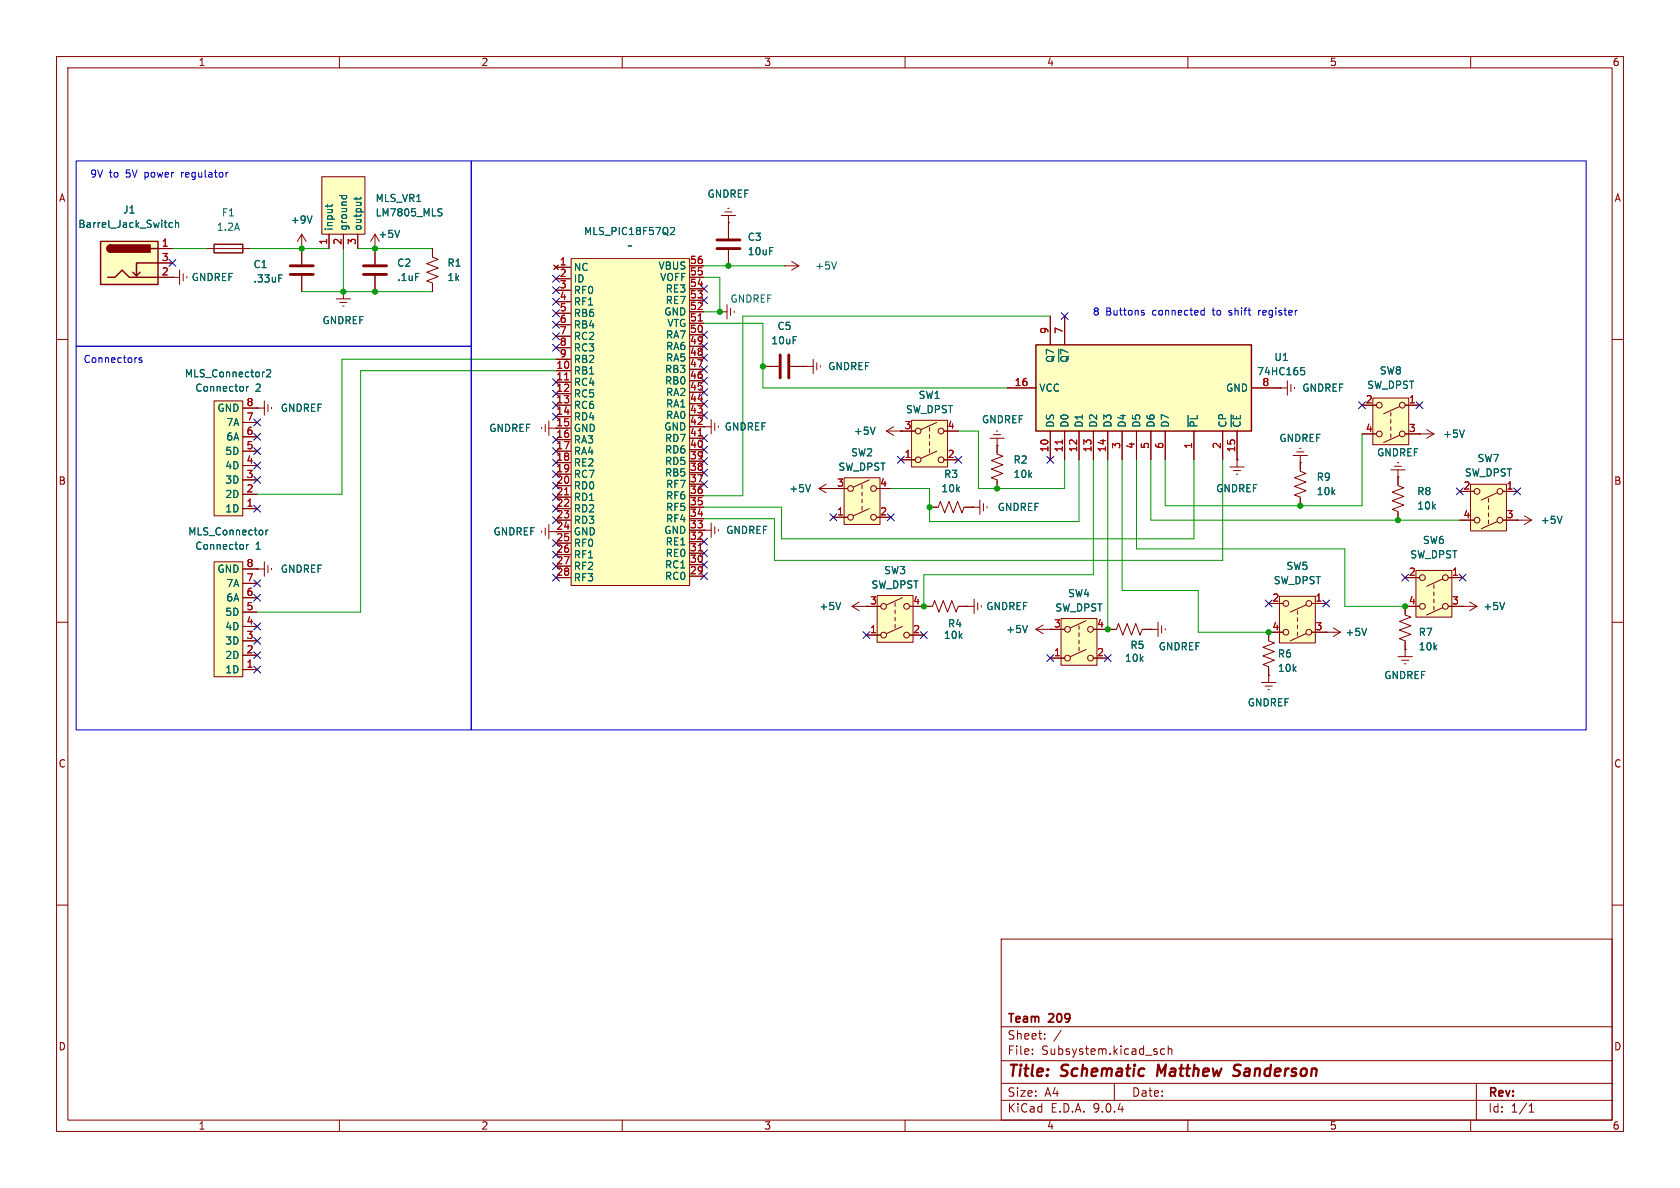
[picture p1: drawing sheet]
<svg xmlns="http://www.w3.org/2000/svg" width="297mm" height="210mm" viewBox="0 0 297 210" stroke-linecap="round" stroke-linejoin="round" font-family="sans-serif">
<g fill="none" stroke="#840000" stroke-width=".18">
<path d="M10 10h277v190h-277zM12 12h273v186h-273zM60 10v2M110 10v2M160 10v2M210 10v2M260 10v2M10 60h2M285 60h2M10 110h2M163.3 107.2h1.5l.4-1 .8 2 .8-2 .7 2 .8-2 .7 2 .4-1h1.5M224.3 111.8v1.5l1 .4-2 .7 2 .8-2 .8 2 .7-2 .8 1 .4v1.5"/>
<path d="M248.4 107.2v1.5l1 .4-2 .8 2 .7-2 .8 2 .7-2 .8 1 .4v1.5M285 110h2M10 160h2M177 166h108v32h-108zM285 160h2M60 198v2M110 198v2M160 198v2M177 194.5h108M177 191.5h108M177 187.5h108M177 181.5h108"/>
<path d="M182.5 186.3v.1M182.5 185.5v.1M184.7 183.6v.1M184.7 182.8v.1M187.6 182.1l-1.3 2M197 191.5v3M205.9 185.5l-.4-.1-.3 .3v.4l.1 .2h.6M206.5 185.5l.2-.1 .4 .1 .1 .9M206.5 184.9v1.5M210 198v2M260 198v2M261 191.5v6.5"/>
<path d="M270.3 196.6h.9M270.3 195.5l.4-.4v1.5"/>
</g>
<path d="M204.8 188.2l-.3 2M219 190a.85 .85 0 0 1-1 .1M219.1 188.2l-.7 .1a.46 .46 0 0 0-.3 .5 .46 .46 0 0 0 .4 .4l.5 .2" fill="none" stroke="#840000" stroke-width=".4"/>
<path d="M260 85.6h6.3v8.3h-6.3z" fill="#ffffc2"/>
<g fill="none" stroke="#840000" stroke-width=".18">
<path d="M53.3 43.9v2.8M53.3 48.8v2.8M124.5 75.4h.1M124.5 75.4h1.2M125.7 74.2v2.5M126.4 74.8v1.3M127 75.3v.3M46.7 99.3v2.6M47.4 99.9v1.3M258.1 91.9h2.5M258.1 86.9h2.5M260 85.6h6.3v8.3h-6.3z"/>
<path d="M263.1 88.1v.7M263.1 89.4v.6M263.1 90.7v.6M263.1 91.9v.7M264.7 92.2l-2.8 1.3M264.7 87.1l-2.8 1.3M265.7 91.9h2.5M265.7 86.9h2.5M45.5 100.6h.1M45.5 100.6h1.2M48 100.5v.2"/>
<circle cx="261.1" cy="91.9" r=".51"/>
<circle cx="261.1" cy="86.9" r=".51"/>
<circle cx="265.2" cy="91.9" r=".51"/>
<circle cx="265.2" cy="86.9" r=".51"/>
</g>
<path d="M51.3 47h4.1M51.3 48.5h4.1" fill="none" stroke="#840000" stroke-width=".51"/>
<path d="M49.3 48.6h.6" fill="none" stroke="#006464" stroke-width=".18"/>
<path d="M37.8 99.3h5.1v20.3h-5.1z" fill="#ffffc2"/>
<g fill="none" stroke="#840000" stroke-width=".18">
<path d="M45.5 72.1h.1M45.5 72.1h1.2M46.7 70.9v2.5M47.4 71.5v1.3M48 72v.3M37.8 99.3h5.1v20.3h-5.1zM42.9 118.4h2.6M42.9 115.8h2.6M42.9 113.3h2.6M42.9 110.7h2.6M42.9 108.2h2.6M42.9 105.7h2.6"/>
<path d="M42.9 103.1h2.6M42.9 100.6h2.6"/>
</g>
<path d="M43.6 96.3v.8M44 96.3l-.4 .2M47 93.7v.9M47.4 93.7l-.4 .3" fill="none" stroke="#006464" stroke-width=".18"/>
<path d="M37.8 70.9h5.1v20.3h-5.1z" fill="#ffffc2"/>
<g fill="none" stroke="#840000" stroke-width=".18">
<path d="M127.5 38.1h2.5M128.1 37.5h1.3M128.7 36.8h.2M128.8 39.4h.1M128.8 38.1v4.1M127.3 55.1h.1M127.3 55.1h1.2M128.5 53.8v2.6M128.8 44.2v2.8M129.2 54.5v1.3M129.8 55v.2M138.7 47h.1"/>
<path d="M138.7 47h2.5M140 46.2l1.2 .8M141.2 47l-1.2 .8M37.8 70.9h5.1v20.3h-5.1zM42.9 79.8h2.6M42.9 77.2h2.6M42.9 74.7h2.6M42.9 72.1h2.6M134.9 64.8h2.8M139.7 64.8h2.8M226.3 68.6h.1M226.3 68.6h1.3"/>
<path d="M227.6 67.3v2.6M228.2 67.9v1.3M228.9 68.5v.2M229.2 79.9h1.3M229.7 79.2h.3M42.9 89.9h2.6M42.9 87.4h2.6M42.9 84.8h2.6M42.9 82.3h2.6M217.4 82.6h2.6M218.1 83.2h1.2M218.6 83.8h.2"/>
<path d="M218.7 81.3h.1M218.7 81.3v1.3M228.6 80.5h2.5M229.9 81.8h.1M229.9 80.5v2.8l1 .4-2 .8 2 .7-2 .8 2 .7-2 .8 1 .4v1.5"/>
</g>
<path d="M147.9 46.3l-.4 1.3M43.6 68.3v.9M44 68.3l-.4 .3M47.1 65.5l.5-.2 .3 .4-.8 .9h.8" fill="none" stroke="#006464" stroke-width=".18"/>
<path d="M126.7 42.4h4.1M126.7 43.9h4.1M137.9 62.7v4.1M139.4 62.7v4.1" fill="none" stroke="#840000" stroke-width=".51"/>
<path d="M101 45.7h20.9v57.8h-20.9z" fill="#ffffc2"/>
<g fill="none" stroke="#840000" stroke-width=".18">
<path d="M97.9 46.9l.8 .7M98.3 47.2h2.5M98.3 49.3h2.5M98.3 51.3h2.5M98.3 53.3h2.5M98.3 55.4h2.5M98.3 57.4h2.5M98.3 59.4h2.5M98.7 46.9l-.8 .7M101 45.7h20.9v57.8h-20.9zM121.9 47h2.6M121.9 49h2.6"/>
<path d="M121.9 51.1h2.6M121.9 53.1h2.6M121.9 55.1h2.6M121.9 57.2h2.6M121.9 59.2h2.6M98.3 61.5h2.5M98.3 63.5h2.5M98.3 65.5h2.5M98.3 67.6h2.5M98.3 69.6h2.5M98.3 71.6h2.5M98.3 73.7h2.5"/>
<path d="M98.3 75.7h2.5M98.3 77.7h2.5M98.3 79.8h2.5M121.9 61.2h2.6M121.9 63.2h2.6M121.9 65.3h2.6M121.9 67.3h2.6M121.9 69.3h2.6M121.9 71.4h2.6M121.9 73.4h2.6M121.9 75.4h2.6M121.9 77.5h2.6"/>
<path d="M121.9 79.5h2.6M98.3 81.8h2.5M98.3 83.8h2.5M98.3 85.9h2.5M98.3 87.9h2.5M98.3 89.9h2.5M98.3 91.9h2.5M98.3 94h2.5M98.3 96h2.5M98.3 98h2.5M121.9 81.5h2.6M121.9 83.6h2.6"/>
<path d="M121.9 85.6h2.6M121.9 87.6h2.6M121.9 89.7h2.6M121.9 91.7h2.6M121.9 93.7h2.6M121.9 95.8h2.6M121.9 97.8h2.6M121.9 99.8h2.6M98.3 100.1h2.5M98.3 102.1h2.5M121.9 101.9h2.6M234.4 111.8h.1"/>
<path d="M234.4 111.8h2.6M235.7 111l1.3 .8M237 111.8l-1.3 .7"/>
</g>
<path d="M123.4 56.7h.8M99.8 67.1h.7M123.4 77.1h.8M99.8 87.5h.7M123.4 97.4h.8" fill="none" stroke="#a90000" stroke-width=".18"/>
<path d="M118.6 40.3l.4-.1 .3 .4-.8 .9h.8M241.6 111.1l-.4 1.2" fill="none" stroke="#006464" stroke-width=".18"/>
<path d="M56.9 31.2h7.6v10.2h-7.6z" fill="#ffffc2"/>
<g fill="none" stroke="#840000" stroke-width=".18">
<path d="M56.9 31.2h7.6v10.2h-7.6zM58.2 41.4v2.5M60.7 41.4v2.5M63.2 41.4v2.5M65.5 42.7l.8-1.3v5.3M66.3 43.9h.1M66.3 48.8v2.8M124.5 93.7h.1M124.5 93.7h1.2M125.7 92.5v2.5M126.4 93.1v1.3M127 93.6v.3"/>
<path d="M195.8 111.3h1.6l.3-1.1 .8 2.1 .8-2.1 .7 2.1 .8-2.1 .7 2.1 .4-1h1.6"/>
</g>
<path d="M57.9 36.1v.5M58.7 36.1l-.1 .3h-1.1M60 34.6h1.3M60.5 34.6l-.1 .3M61.2 34.6l.1 .3M63 34.9v.5M63.8 34.9l-.2 .3h-1M77.7 37.5l.3 .1 .1 .3-.2 .3h-.3M77.7 36.9l.4 .1M70.6 40.7l-.4 1.3" fill="none" stroke="#006464" stroke-width=".18"/>
<path d="M64.3 47h4M64.3 48.5h4" fill="none" stroke="#840000" stroke-width=".51"/>
<path d="M155.1 105.3h6.3v8.2h-6.3z" fill="#ffffc2"/>
<g fill="none" stroke="#840000" stroke-width=".18">
<path d="M30.5 49h.1M30.5 49h1.2M31.7 47.8v2.5M32.4 48.4v1.3M33 48.9v.2M36.6 43.9h7.6M53.3 43.9h.1M53.3 41.4l-.7 1.3M53.3 41.4l.8 1.3M53.3 41.4v2.5M76.5 43.9v1.6l1 .3-2.1 .8 2.1 .8-2.1 .7 2.1 .8-2.1 .8 1.1 .3v1.6M153.2 107.2h2.5"/>
<path d="M153.2 112.3h2.5M155.1 105.3h6.3v8.2h-6.3zM158.2 106.6v.6M158.2 107.8v.7M158.2 109.1v.6M158.2 110.4v.6M159.5 105.7l-2.8 1.2M159.5 110.7l-2.8 1.3M160.8 107.2h2.5M160.8 112.3h2.5M258.6 107.2h.1M258.6 107.2h2.5"/>
<path d="M259.8 106.4l1.3 .8M261.1 107.2l-1.3 .8"/>
<circle cx="156.2" cy="112.3" r=".51"/>
<circle cx="156.2" cy="107.2" r=".51"/>
<circle cx="160.3" cy="112.3" r=".51"/>
<circle cx="160.3" cy="107.2" r=".51"/>
</g>
<path d="M37.8 43.2h5.1v1.5h-5.1z" fill="none" stroke="#840000" stroke-width=".25"/>
<path d="M55.2 38.2l-.5 1.2M266 106.5l-.4 1.3" fill="none" stroke="#006464" stroke-width=".18"/>
<path d="M17.8 42.7h10.1v7.6h-10.1z" fill="#ffffc2"/>
<path d="M17.8 42.7h10.1v7.6h-10.1zM19 49h1.3l1.3-1.2 1.3 1.2h5M19.6 43.3a.64 .64 0 0 0-.7 .6 .64 .64 0 0 0 .7 .7M24.8 48.1l-.7 .7M26.7 43.9h1.2M27.9 46.5h-3.8v2.3l-.6-.7" fill="none" stroke="#840000" stroke-width=".25"/>
<g fill="#840000" stroke="#840000" stroke-width=".25">
<path d="M19.1 43.5l.5-.2v1.3a.64 .64 0 0 1-.6-.4 .64 .64 0 0 1 .1-.7z"/>
<path d="M19.6 43.3h6.9v1.3h-6.9z"/>
</g>
<path d="M27.9 43.9h2.6M27.9 46.5h2.6M27.9 49h2.6M142.5 64.8h.1M142.5 64.8h1.3M143.8 63.5v2.5M144.4 64.1v1.3M145 64.6v.3" fill="none" stroke="#840000" stroke-width=".18"/>
<path d="M30.5 39.4h-.4l-.2 .2 .1 .5h.5M31 39.5l.2-.1h.3l.1 .8M31 38.9v1.3" fill="none" stroke="#006464" stroke-width=".18"/>
<path d="M161.2 74.3h6.3v8.3h-6.3z" fill="#ffffc2"/>
<g fill="none" stroke="#840000" stroke-width=".18">
<path d="M159.3 76.2h2.5M161.2 74.3h6.3v8.3h-6.3zM164.3 75.6v.6M164.3 76.8v.7M164.3 78.1v.6M164.3 79.4v.6M165.6 74.7l-2.8 1.2M165.6 79.8l-2.8 1.2M166.9 76.2h2.5M159.3 81.3h2.5M166.9 81.3h2.5"/>
<circle cx="162.3" cy="76.2" r=".51"/>
<circle cx="166.4" cy="76.2" r=".51"/>
<circle cx="162.3" cy="81.3" r=".51"/>
<circle cx="166.4" cy="81.3" r=".51"/>
</g>
<path d="M183.1 61h38.1v15.2h-38.1z" fill="#ffffc2"/>
<path d="M183.1 61h38.1v15.2h-38.1z" fill="none" stroke="#840000" stroke-width=".25"/>
<g fill="none" stroke="#840000" stroke-width=".18">
<path d="M59.4 52.8h2.6M60.1 53.5h1.2M60.6 54.1h.2M60.7 51.6h.1M60.7 51.6v1.2M185.7 55.9v5.1M188.2 55.9v5.1M175 77.5h2.5M175.6 76.8h1.3M176.1 76.2h.3M176.3 78.7h.1M176.3 77.5v2.8l1 .3-2 .8 2 .8-2 .7 2 .8-2 .8 1 .3v1.6"/>
<path d="M178.1 68.6h5M185.7 76.2v5.1M188.2 76.2v5.1M190.8 76.2v5.1M193.3 76.2v5.1M195.8 76.2v5.1M198.4 76.2v5.1M200.9 76.2v5.1M203.5 76.2v5.1M206 76.2v5.1M211.1 76.2v5.1M216.2 76.2v5.1"/>
<path d="M218.7 76.2v5.1M221.2 68.6h5.1M144.8 86.4l1.2 .7M144.8 86.4h2.5M146 85.6l-1.2 .8M147.3 86.4h.1M164.3 89.7h1.6l.3-1.1 .8 2.1 .8-2.1 .7 2.1 .8-2.1 .8 2.1 .3-1h2.8M172 89.7h.1M173.2 88.4v2.5M173.9 89v1.3M174.5 89.5v.3M170.9 107.2h.1"/>
<path d="M170.9 107.2h1.3M172.2 105.9v2.6M172.8 106.6v1.2M173.5 107.1v.2"/>
</g>
<path d="M187.8 77.8v.7" fill="none" stroke="#a90000" stroke-width=".18"/>
<path d="M210 73.4v2.1M230 65h.6M230.1 65.5h.3l.3 .2-.1 .4-.5 .2M143.3 85.7l-.4 1.2" fill="none" stroke="#006464" stroke-width=".18"/>
<path d="M250.3 100.8h6.4v8.3h-6.4z" fill="#ffffc2"/>
<g fill="none" stroke="#840000" stroke-width=".18">
<path d="M156.7 76.2l1.3 .8M156.7 76.2h2.6M158 75.4l-1.3 .8M159.3 76.2h.1M268.2 91.9h.1M268.2 91.9h2.6M269.5 91.2l1.3 .7M270.8 91.9l-1.3 .8M150.6 107.2h2.6M150.6 107.2l1.3 .8M151.9 106.4l-1.3 .8M153.2 107.2h.1"/>
<path d="M248.4 107.2h2.6M248.4 102.1h2.6M250.3 100.8h6.4v8.3h-6.4zM253.5 103.4v.6M253.5 104.6v.7M253.5 105.9v.7M253.5 107.2v.6M255 107.4l-2.8 1.3M255 102.4l-2.8 1.2M256 107.2h2.6M256 102.1h2.6"/>
<circle cx="251.5" cy="107.2" r=".51"/>
<circle cx="251.5" cy="102.1" r=".51"/>
<circle cx="255.5" cy="102.1" r=".51"/>
<circle cx="255.5" cy="107.2" r=".51"/>
</g>
<path d="M154.7 75.5l-.4 1.3M276.1 91.3l-.4 1.2M148.6 106.5l-.4 1.3" fill="none" stroke="#006464" stroke-width=".18"/>
<path d="M149.2 84.5h6.4v8.2h-6.4z" fill="#ffffc2"/>
<g fill="none" stroke="#840000" stroke-width=".18">
<path d="M251 76.7h.1M251 76.7h2.5M252.2 75.9l1.3 .8M253.5 76.7l-1.3 .8M147.3 86.4h2.6M147.3 91.4h2.6M149.2 84.5h6.4v8.2h-6.4zM152.4 85.7v.7M152.4 87v.6M152.4 88.3v.6M152.4 89.5v.7M153.7 84.8l-2.8 1.3"/>
<path d="M153.7 89.9l-2.8 1.3M154.9 86.4h2.6M154.9 91.4h2.6"/>
<circle cx="150.4" cy="91.4" r=".51"/>
<circle cx="150.4" cy="86.4" r=".51"/>
<circle cx="154.4" cy="91.4" r=".51"/>
<circle cx="154.4" cy="86.4" r=".51"/>
</g>
<path d="M258.9 76l-.4 1.3" fill="none" stroke="#006464" stroke-width=".18"/>
<path d="M187.6 109.3h6.3v8.3h-6.3z" fill="#ffffc2"/>
<g fill="none" stroke="#840000" stroke-width=".18">
<path d="M245.9 83.1h2.5M246.5 82.4h1.3M247 81.8h.3M247.1 84.3h.1M247.1 83.1v2.8l1.1 .3-2.1 .8 2.1 .8-2.1 .7 2.1 .8-2.1 .7 1 .4v1.5M185.7 111.3h2.5M185.7 116.3h2.5M187.6 109.3h6.3v8.3h-6.3zM190.8 110.6v.7M190.8 111.9v.6M190.8 113.2v.6M190.8 114.4v.7"/>
<path d="M192 109.7l-2.8 1.3M192 114.8l-2.8 1.3M193.3 111.3h2.5M193.3 116.3h2.5"/>
<circle cx="188.7" cy="111.3" r=".51"/>
<circle cx="188.7" cy="116.3" r=".51"/>
<circle cx="192.8" cy="116.3" r=".51"/>
<circle cx="192.8" cy="111.3" r=".51"/>
</g>
<path d="M242.7 70.4h6.3v8.2h-6.3z" fill="#ffffc2"/>
<g fill="none" stroke="#840000" stroke-width=".18">
<path d="M95.8 75.6v.2M96.4 75.1v1.2M97 75.7h1.3M97 74.4v2.6M240.8 76.7h2.5M240.8 71.6h2.5M242.7 70.4h6.3v8.2h-6.3zM245.9 72.9v.6M245.9 74.2v.6M245.9 75.4v.7M245.9 76.7v.6M247.4 77l-2.8 1.2"/>
<path d="M247.4 71.9l-2.8 1.3M248.4 76.7h2.6M248.4 71.6h2.6M95.8 93.9v.2M96.4 93.3v1.3M97 92.7v2.6M97 94h1.3M183.1 111.3l1.3 .7M183.1 111.3h2.6M184.4 110.5l-1.3 .8M185.7 111.3h.1M203.5 111.3h.1"/>
<path d="M203.5 111.3h1.2M204.7 110v2.5M205.4 110.6v1.3M206 111.1v.3"/>
<circle cx="243.8" cy="71.6" r=".51"/>
<circle cx="243.8" cy="76.7" r=".51"/>
<circle cx="247.9" cy="71.6" r=".51"/>
<circle cx="247.9" cy="76.7" r=".51"/>
</g>
<path d="M181.6 110.6l-.4 1.2" fill="none" stroke="#006464" stroke-width=".18"/>
<path d="M226.2 105.4h6.3v8.3h-6.3z" fill="#ffffc2"/>
<g fill="none" stroke="#840000" stroke-width=".18">
<path d="M128.8 39.4h.1M128.8 39.4v2.8M27.9 49h2.6M27.9 43.9h2.6M27.9 46.5h2.6M30.5 49h.1M53.3 43.9h.1M53.3 43.9v2.8M53.3 48.8v2.8M58.2 41.4v2.5M60.7 51.6h.1M60.7 41.4v2.5"/>
<path d="M63.2 41.4v2.5M66.3 43.9h.1M66.3 43.9v2.8M66.3 48.8v2.8M76.5 43.9v1.3M76.5 50.3v1.3M97.9 46.9l.8 .7M98.3 47.2h2.5M98.3 49.3h2.5M98.3 51.3h2.5M98.3 53.3h2.5M98.3 55.4h2.5"/>
<path d="M98.3 57.4h2.5M98.3 59.4h2.5M98.7 46.9l-.8 .7M121.9 47h2.6M121.9 49h2.6M121.9 51.1h2.6M121.9 53.1h2.6M121.9 55.1h2.6M121.9 57.2h2.6M121.9 59.2h2.6M128.8 44.2v2.8M185.7 55.9v5.1"/>
<path d="M188.2 55.9v5.1M42.9 79.8h2.6M42.9 77.2h2.6M42.9 74.7h2.6M42.9 72.1h2.6M45.5 72.1h.1M98.3 79.8h2.5M98.3 61.5h2.5M98.3 63.5h2.5M98.3 65.5h2.5M98.3 67.6h2.5M98.3 69.6h2.5"/>
<path d="M98.3 71.6h2.5M98.3 73.7h2.5M98.3 75.7h2.5M98.3 77.7h2.5M121.9 61.2h2.6M121.9 63.2h2.6M121.9 65.3h2.6M121.9 67.3h2.6M121.9 69.3h2.6M121.9 71.4h2.6M121.9 73.4h2.6M121.9 75.4h2.6"/>
<path d="M121.9 77.5h2.6M121.9 79.5h2.6M124.5 75.4h.1M134.9 64.8h2.8M139.7 64.8h2.8M142.5 64.8h.1M159.3 76.2h.1M159.3 76.2h2.5M166.9 76.2h2.5M176.3 78.7h.1M176.3 78.7v1.3M178.1 68.6h5"/>
<path d="M185.7 76.2v5.1M188.2 76.2v5.1M190.8 76.2v5.1M193.3 76.2v5.1M195.8 76.2v5.1M198.4 76.2v5.1M200.9 76.2v5.1M203.5 76.2v5.1M206 76.2v5.1M211.1 76.2v5.1M216.2 76.2v5.1M218.7 76.2v5.1"/>
<path d="M221.2 68.6h5.1M226.3 68.6h.1M240.8 71.6h2.5M240.8 76.7h2.5M248.4 71.6h2.6M248.4 76.7h2.6M251 76.7h.1M42.9 89.9h2.6M42.9 87.4h2.6M42.9 84.8h2.6M42.9 82.3h2.6M98.3 89.9h2.5"/>
<path d="M98.3 81.8h2.5M98.3 83.8h2.5M98.3 85.9h2.5M98.3 87.9h2.5M98.3 91.9h2.5M98.3 94h2.5M98.3 96h2.5M98.3 98h2.5M121.9 81.5h2.6M121.9 83.6h2.6M121.9 85.6h2.6M121.9 87.6h2.6"/>
<path d="M121.9 89.7h2.6M121.9 91.7h2.6M121.9 93.7h2.6M121.9 95.8h2.6M121.9 97.8h2.6M121.9 99.8h2.6M124.5 93.7h.1M147.3 86.4h.1M147.3 86.4h2.6M147.3 91.4h2.6M154.9 86.4h2.6M154.9 91.4h2.6"/>
<path d="M159.3 81.3h2.5M164.3 89.7h1.3M166.9 81.3h2.5M170.7 89.7h1.3M172 89.7h.1M176.3 85.1v1.3M218.7 81.3h.1M229.9 81.8h.1M229.9 81.8v1.3M229.9 88.1v1.3M247.1 84.3h.1M247.1 84.3v1.3"/>
<path d="M247.1 90.7v1.2M258.1 91.9h2.5M258.1 86.9h2.5M265.7 91.9h2.5M265.7 86.9h2.5M268.2 91.9h.1M42.9 118.4h2.6M42.9 115.8h2.6M42.9 113.3h2.6M42.9 110.7h2.6M42.9 108.2h2.6M42.9 105.7h2.6"/>
<path d="M42.9 103.1h2.6M42.9 100.6h2.6M45.5 100.6h.1M98.3 102.1h2.5M98.3 100.1h2.5M121.9 101.9h2.6M153.2 107.2h.1M153.2 107.2h2.5M153.2 112.3h2.5M160.8 107.2h3.8M160.8 112.3h2.5M169.7 107.2h1.2"/>
<path d="M170.9 107.2h.1M185.7 111.3h.1M185.7 111.3h2.5M185.7 116.3h2.5M193.3 111.3h3.8M193.3 116.3h2.5M202.2 111.3h1.3M203.5 111.3h.1M224.3 119.4h.1M224.3 106.7h2.5M224.3 118.1v2.6M226.2 105.4h6.3v8.3h-6.3z"/>
<path d="M226.8 111.8h-2.5v1.2M229.4 108v.6M229.4 109.2v.7M229.4 110.5v.6M229.4 111.8v.6M230.9 112l-2.8 1.3M230.9 106.9l-2.8 1.3M231.9 111.8h2.5M231.9 106.7h2.5M234.4 111.8h.1M247.1 116.1h2.6M247.8 116.7h1.2"/>
<path d="M248.3 117.3h.2M248.4 114.8h.1M248.4 113.5v2.6M248.4 102.1h2.6M251 107.2h-2.6v1.3M256 107.2h2.6M256 102.1h2.6M258.6 107.2h.1M223 120.7h2.6M223.6 121.3h1.3M224.2 121.9h.2"/>
<circle cx="227.3" cy="106.7" r=".51"/>
<circle cx="227.3" cy="111.8" r=".51"/>
<circle cx="231.4" cy="111.8" r=".51"/>
<circle cx="231.4" cy="106.7" r=".51"/>
</g>
<g fill="none" stroke="#009600" stroke-width=".18">
<path d="M30.5 43.9h6.1M44.2 43.9h14M53.3 51.6h23.2M60.7 43.9v7.7M63.2 43.9h13.3M124.5 57.2h10.4v11.4h43.2M124.5 47h14.2M124.5 49h2.8v6.1h-2.8M185.7 55.9h-54.4v31.7h-6.8M98.3 65.5h-34.5v42.7h-18.3M98.3 63.5h-37.8v23.9h-15M169.4 76.2h3.6v10.2h15.2v-5.1"/>
<path d="M240.8 76.7v12.7h-34.8v-8.1M190.8 81.3v10.9h-26.5v-5.8h-6.8M193.3 81.3v20.3h-30v5.6M195.8 81.3v30M198.4 81.3v23.1h13.4v7.4h12.5M200.9 81.3v15.7h36.8v10.2h10.7M203.5 81.3v10.6h54.6M211.1 81.3v14h-72.9v-5.6h-13.7M216.2 81.3v17.8h-79.3v-7.4h-12.4"/>
</g>
<g fill="none" stroke="#000084" stroke-width=".18">
<path d="M29.9 45.9l1.2 1.2M31.1 45.9l-1.2 1.2M97.7 58.8l1.2 1.2M97.7 50.7l1.2 1.2M97.7 54.8l1.2 1.2M97.7 52.7l1.2 1.2M97.7 48.7l1.2 1.2M97.7 56.8l1.2 1.2M98.9 58.8l-1.2 1.2M98.9 50.7l-1.2 1.2M98.9 54.8l-1.2 1.2M98.9 52.7l-1.2 1.2"/>
<path d="M98.9 48.7l-1.2 1.2M98.9 56.8l-1.2 1.2M123.9 52.5l1.2 1.2M123.9 58.6l1.2 1.2M123.9 50.4l1.2 1.3M125.1 52.5l-1.2 1.2M125.1 58.6l-1.2 1.2M125.1 50.4l-1.2 1.3M187.6 55.3l1.2 1.2M188.8 55.3l-1.2 1.2M44.9 76.6l1.2 1.2M44.9 74.1l1.2 1.2"/>
<path d="M44.9 79.1l1.2 1.3M46.1 76.6l-1.2 1.2M46.1 74.1l-1.2 1.2M46.1 79.1l-1.2 1.3M97.7 60.9l1.2 1.2M97.7 67l1.2 1.2M97.7 77.1l1.2 1.2M97.7 71l1.2 1.2M97.7 79.1l1.2 1.3M97.7 73.1l1.2 1.2M97.7 69l1.2 1.2M98.9 60.9l-1.2 1.2"/>
<path d="M98.9 67l-1.2 1.2M98.9 77.1l-1.2 1.2M98.9 71l-1.2 1.2M98.9 79.1l-1.2 1.3M98.9 73.1l-1.2 1.2M98.9 69l-1.2 1.2M123.9 70.8l1.2 1.2M123.9 68.7l1.2 1.3M123.9 60.6l1.2 1.2M123.9 72.8l1.2 1.2M123.9 66.7l1.2 1.2M123.9 76.9l1.2 1.2"/>
<path d="M123.9 64.7l1.2 1.2M123.9 62.6l1.2 1.3M123.9 78.9l1.2 1.2M125.1 70.8l-1.2 1.2M125.1 68.7l-1.2 1.3M125.1 60.6l-1.2 1.2M125.1 72.8l-1.2 1.2M125.1 66.7l-1.2 1.2M125.1 76.9l-1.2 1.2M125.1 64.7l-1.2 1.2M125.1 62.6l-1.2 1.3M125.1 78.9l-1.2 1.2"/>
<path d="M240.2 71l1.2 1.2M241.4 71l-1.2 1.2M250.3 71l1.3 1.2M251.6 71l-1.3 1.2M44.9 84.2l1.2 1.2M44.9 81.7l1.2 1.2M44.9 89.3l1.2 1.2M46.1 84.2l-1.2 1.2M46.1 81.7l-1.2 1.2M46.1 89.3l-1.2 1.2M97.7 85.2l1.2 1.3M97.7 97.4l1.2 1.3"/>
<path d="M97.7 89.3l1.2 1.2M97.7 91.3l1.2 1.3M97.7 99.5l1.2 1.2M97.7 95.4l1.2 1.2M97.7 83.2l1.2 1.2M97.7 87.3l1.2 1.2M97.7 81.2l1.2 1.2M98.9 85.2l-1.2 1.3M98.9 97.4l-1.2 1.3M98.9 89.3l-1.2 1.2M98.9 91.3l-1.2 1.3M98.9 99.5l-1.2 1.2"/>
<path d="M98.9 95.4l-1.2 1.2M98.9 83.2l-1.2 1.2M98.9 87.3l-1.2 1.2M98.9 81.2l-1.2 1.2M123.9 99.2l1.2 1.2M123.9 95.1l1.2 1.3M123.9 97.2l1.2 1.2M123.9 80.9l1.2 1.2M123.9 83l1.2 1.2M123.9 85l1.2 1.2M125.1 99.2l-1.2 1.2M125.1 95.1l-1.2 1.3"/>
<path d="M125.1 97.2l-1.2 1.2M125.1 80.9l-1.2 1.2M125.1 83l-1.2 1.2M125.1 85l-1.2 1.2M146.7 90.8l1.2 1.2M147.9 90.8l-1.2 1.2M156.9 90.8l1.2 1.2M158.1 90.8l-1.2 1.2M158.6 80.7l1.3 1.2M159.9 80.7l-1.3 1.2M168.8 80.7l1.2 1.2M170 80.7l-1.2 1.2"/>
<path d="M185.1 80.7l1.2 1.2M186.3 80.7l-1.2 1.2M257.5 86.3l1.2 1.2M258.7 86.3l-1.2 1.2M267.6 86.3l1.2 1.2M268.8 86.3l-1.2 1.2M44.9 117.8l1.2 1.2M44.9 102.5l1.2 1.2M44.9 105.1l1.2 1.2M44.9 110.1l1.2 1.3M44.9 112.7l1.2 1.2M44.9 115.2l1.2 1.2"/>
<path d="M46.1 117.8l-1.2 1.2M46.1 102.5l-1.2 1.2M46.1 105.1l-1.2 1.2M46.1 110.1l-1.2 1.3M46.1 112.7l-1.2 1.2M46.1 115.2l-1.2 1.2M97.7 101.5l1.2 1.2M98.9 101.5l-1.2 1.2M123.9 101.2l1.2 1.3M125.1 101.2l-1.2 1.3M152.6 111.7l1.2 1.2M153.8 111.7l-1.2 1.2"/>
<path d="M162.7 111.7l1.2 1.2M163.9 111.7l-1.2 1.2M185.1 115.7l1.2 1.2M186.3 115.7l-1.2 1.2M195.2 115.7l1.2 1.2M196.4 115.7l-1.2 1.2M223.7 106.1l1.2 1.2M224.9 106.1l-1.2 1.2M233.8 106.1l1.3 1.2M235.1 106.1l-1.3 1.2M247.8 101.5l1.2 1.2M249 101.5l-1.2 1.2"/>
<path d="M258 101.5l1.2 1.2M259.2 101.5l-1.2 1.2"/>
</g>
<path d="M13.5 28.4h69.8v32.8h-69.8zM40.3 30.5h-.2M83.3 28.4h197.1v100.6h-197.1zM202 55.3h.3v.2l-.2 .2h-.2M202 54.9h.3M212.4 55.6h.5M212.4 54.9h.5M212.9 54.4v1.3M222.5 54.9v.8M222.8 54.9l-.3 .2M13.5 61.2h69.8v67.8h-69.8zM25.1 63.3l-.3-.1-.2 .2v.2l.5 .1v.3h-.5" fill="none" stroke="#0000c2" stroke-width=".18"/>
<g fill="none" stroke="#006464" stroke-width=".18">
<path d="M30.5 39.4h-.4l-.2 .2 .1 .5h.5M31 39.5l.2-.1h.3l.1 .8M31 38.9v1.3M55.2 38.2l-.5 1.2M57.9 36.1v.5M58.7 36.1l-.1 .3h-1.1M60 34.6h1.3M60.5 34.6l-.1 .3M61.2 34.6l.1 .3M63 34.9v.5M63.8 34.9l-.2 .3h-1M77.7 37.5l.3 .1 .1 .3-.2 .3h-.3"/>
<path d="M77.7 36.9l.4 .1M49.3 48.6h.6M70.6 40.7l-.4 1.3M118.6 40.3l.4-.1 .3 .4-.8 .9h.8M43.6 68.3v.9M44 68.3l-.4 .3M47.1 65.5l.5-.2 .3 .4-.8 .9h.8M154.7 75.5l-.4 1.3M210 73.4v2.1M230 65h.6M230.1 65.5h.3l.3 .2-.1 .4-.5 .2M258.9 76l-.4 1.3"/>
<path d="M43.6 96.3v.8M44 96.3l-.4 .2M47 93.7v.9M47.4 93.7l-.4 .3M143.3 85.7l-.4 1.2M276.1 91.3l-.4 1.2M148.6 106.5l-.4 1.3M181.6 110.6l-.4 1.2M241.6 111.1l-.4 1.2M266 106.5l-.4 1.3"/>
</g>
<path d="M123.4 56.7h.8M99.8 67.1h.7M123.4 77.1h.8M187.8 77.8v.7M99.8 87.5h.7M123.4 97.4h.8" fill="none" stroke="#a90000" stroke-width=".18"/>
<g fill="#009600" stroke="#009600" stroke-width=".18">
<circle cx="134.9" cy="64.8" r=".46"/>
<circle cx="163.3" cy="107.2" r=".46"/>
<circle cx="195.8" cy="111.3" r=".46"/>
<circle cx="224.3" cy="111.8" r=".46"/>
<circle cx="229.9" cy="89.4" r=".46"/>
<circle cx="247.1" cy="91.9" r=".46"/>
<circle cx="248.4" cy="107.2" r=".46"/>
<circle cx="128.8" cy="47" r=".46"/>
<circle cx="127.3" cy="55.1" r=".46"/>
<circle cx="66.3" cy="43.9" r=".46"/>
<circle cx="66.3" cy="51.6" r=".46"/>
<circle cx="60.7" cy="51.6" r=".46"/>
<circle cx="53.3" cy="43.9" r=".46"/>
<circle cx="164.3" cy="89.7" r=".46"/>
<circle cx="176.3" cy="86.4" r=".46"/>
</g>
<g font-size="2.8" fill="#840000">
<text x="178" y="190.9">Title:</text>
<text x="187.7" y="190.9">Schematic</text>
<text x="205.4" y="190.9">Matthew</text>
<text x="219.7" y="190.9">Sanderson</text>
</g>
<g font-size="2.1" fill="#840000">
<text x="178" y="184">Sheet:</text>
<text x="178" y="181.2">Team</text>
<text x="185.5" y="181.2">209</text>
<text x="178" y="186.7">File:</text>
<text x="184.1" y="186.7">Subsystem.kicad_sch</text>
<text x="178" y="196.9">KiCad</text>
<text x="178" y="194.1">Size:</text>
<text x="184.7" y="194.1">A4</text>
<text x="185.7" y="196.9">E.D.A.</text>
<text x="193.3" y="196.9">9.0.4</text>
<text x="200" y="194.1">Date:</text>
<text x="263" y="194.3">Rev:</text>
<text x="263" y="196.9">Id:</text>
<text x="267.1" y="196.9">1/1</text>
</g>
<g font-size="1.8" fill="#840000">
<text x="35" y="11.9">1</text>
<text x="85" y="11.9">2</text>
<text x="135" y="11.9">3</text>
<text x="185" y="11.9">4</text>
<text x="235" y="11.9">5</text>
<text x="285" y="11.9">6</text>
<text x="10.3" y="35.9">A</text>
<text x="285.3" y="35.9">A</text>
<text x="10.3" y="85.9">B</text>
<text x="285.3" y="85.9">B</text>
<text x="10.3" y="135.9">C</text>
<text x="285.3" y="135.9">C</text>
<text x="10.3" y="185.9">D</text>
<text x="285.3" y="185.9">D</text>
<text x="35" y="199.9">1</text>
<text x="85" y="199.9">2</text>
<text x="135" y="199.9">3</text>
<text x="185" y="199.9">4</text>
<text x="235" y="199.9">5</text>
<text x="285" y="199.9">6</text>
</g>
<g font-size="1.8" fill="#0000c2">
<text x="15.8" y="31.6">9V</text>
<text x="19.3" y="31.6">to</text>
<text x="22.4" y="31.6">5V</text>
<text x="25.8" y="31.6">power</text>
<text x="32.5" y="31.6">regulator</text>
<text x="193.1" y="56">8</text>
<text x="195.5" y="56">Buttons</text>
<text x="203.8" y="56">connected</text>
<text x="214.7" y="56">to</text>
<text x="217.7" y="56">shift</text>
<text x="223.1" y="56">register</text>
<text x="14.7" y="64.4">Connectors</text>
</g>
<g font-size="1.8" fill="#006464">
<text x="66.3" y="35.9">MLS_VR1</text>
<text x="125" y="35.2">GNDREF</text>
<text x="13.7" y="40.5">Barrel_Jack_Switch</text>
<text x="21.7" y="37.9">J1</text>
<text x="38.2" y="41">1.2A</text>
<text x="39.1" y="38.5">F1</text>
<text x="51.3" y="39.7">+9V</text>
<text x="59" y="40.9" transform="rotate(-90 59 40.9)">input</text>
<text x="61.6" y="40.9" transform="rotate(-90 61.6 40.9)">ground</text>
<text x="64.1" y="40.9" transform="rotate(-90 64.1 40.9)">output</text>
<text x="66.3" y="38.5">LM7805_MLS</text>
<text x="103.1" y="41.8">MLS_PIC18F57Q2</text>
<text x="44.7" y="47.6">C1</text>
<text x="66.8" y="42.3">+5V</text>
<text x="70.1" y="47.3">C2</text>
<text x="79" y="47.3">R1</text>
<text x="110.8" y="44.3">~</text>
<text x="116.3" y="47.9">VBUS</text>
<text x="132.1" y="42.8">C3</text>
<text x="132.1" y="45.3">10uF</text>
<text x="144" y="47.9">+5V</text>
<text x="33.8" y="49.9">GNDREF</text>
<text x="44.7" y="50.1">.33uF</text>
<text x="70.1" y="49.9">.1uF</text>
<text x="79" y="49.9">1k</text>
<text x="101.3" y="48.1">NC</text>
<text x="101.3" y="50.1">ID</text>
<text x="101.3" y="52.2">RF0</text>
<text x="116.6" y="49.9">VOFF</text>
<text x="117.6" y="51.9">RE3</text>
<text x="117.6" y="53.9">RE7</text>
<text x="129" y="53.7">GNDREF</text>
<text x="56.9" y="57.5">GNDREF</text>
<text x="101.3" y="54.2">RF1</text>
<text x="101.3" y="56.2">RB6</text>
<text x="101.3" y="58.3">RB4</text>
<text x="117.3" y="56">GND</text>
<text x="117.9" y="58">VTG</text>
<text x="137.3" y="58.5">C5</text>
<text x="101.3" y="60.3">RC2</text>
<text x="101.3" y="62.3">RC3</text>
<text x="101.3" y="64.4">RB2</text>
<text x="117.6" y="60">RA7</text>
<text x="117.6" y="62.1">RA6</text>
<text x="117.6" y="64.1">RA5</text>
<text x="136.3" y="61.1">10uF</text>
<text x="146.3" y="65.6">GNDREF</text>
<text x="186.5" y="64.2" transform="rotate(-90 186.5 64.2)">Q7</text>
<text x="189.1" y="64.2" transform="rotate(-90 189.1 64.2)">~{Q7}</text>
<text x="225.2" y="64">U1</text>
<text x="32.6" y="66.9">MLS_Connector2</text>
<text x="34.4" y="69.4">Connector</text>
<text x="45.1" y="69.4">2</text>
<text x="101.3" y="66.4">RB1</text>
<text x="101.3" y="68.4">RC4</text>
<text x="101.3" y="70.5">RC5</text>
<text x="117.5" y="66.1">RB3</text>
<text x="117.5" y="68.2">RB0</text>
<text x="117.6" y="70.2">RA2</text>
<text x="162.3" y="70.7">SW1</text>
<text x="183.6" y="69.4">VCC</text>
<text x="216.7" y="69.4">GND</text>
<text x="222.1" y="66.5">74HC165</text>
<text x="230.1" y="69.4">GNDREF</text>
<text x="241.6" y="68.9">SW_DPST</text>
<text x="243.8" y="66.4">SW8</text>
<text x="38.3" y="73">GND</text>
<text x="39.9" y="75.5">7A</text>
<text x="49.5" y="73">GNDREF</text>
<text x="86.4" y="76.6">GNDREF</text>
<text x="101.3" y="72.5">RC6</text>
<text x="101.3" y="74.5">RD4</text>
<text x="101.3" y="76.6">GND</text>
<text x="117.3" y="76.3">GND</text>
<text x="117.6" y="72.2">RA1</text>
<text x="117.6" y="74.3">RA0</text>
<text x="128" y="76.3">GNDREF</text>
<text x="150.9" y="77.1">+5V</text>
<text x="160.1" y="73.3">SW_DPST</text>
<text x="173.5" y="75">GNDREF</text>
<text x="186.5" y="75.7" transform="rotate(-90 186.5 75.7)">DS</text>
<text x="189.1" y="75.7" transform="rotate(-90 189.1 75.7)">D0</text>
<text x="191.6" y="75.7" transform="rotate(-90 191.6 75.7)">D1</text>
<text x="194.2" y="75.7" transform="rotate(-90 194.2 75.7)">D2</text>
<text x="196.7" y="75.7" transform="rotate(-90 196.7 75.7)">D3</text>
<text x="199.2" y="75.7" transform="rotate(-90 199.2 75.7)">D4</text>
<text x="201.8" y="75.7" transform="rotate(-90 201.8 75.7)">D5</text>
<text x="204.3" y="75.7" transform="rotate(-90 204.3 75.7)">D6</text>
<text x="206.9" y="75.7" transform="rotate(-90 206.9 75.7)">D7</text>
<text x="211.9" y="75.7" transform="rotate(-90 211.9 75.7)">~{PL}</text>
<text x="217" y="75.7" transform="rotate(-90 217 75.7)">CP</text>
<text x="219.6" y="75.7" transform="rotate(-90 219.6 75.7)">~{CE}</text>
<text x="255" y="77.6">+5V</text>
<text x="39.7" y="83.2">4D</text>
<text x="39.7" y="80.6">5D</text>
<text x="39.9" y="78.1">6A</text>
<text x="101.3" y="78.6">RA3</text>
<text x="101.3" y="80.6">RA4</text>
<text x="101.3" y="82.7">RE2</text>
<text x="117.5" y="78.3">RD7</text>
<text x="117.5" y="80.4">RD6</text>
<text x="117.5" y="82.4">RD5</text>
<text x="148.1" y="83.4">SW_DPST</text>
<text x="150.4" y="80.9">SW2</text>
<text x="179.1" y="82.1">R2</text>
<text x="226.1" y="78.3">GNDREF</text>
<text x="243.4" y="80.9">GNDREF</text>
<text x="261.1" y="81.9">SW7</text>
<text x="39.7" y="88.2">2D</text>
<text x="39.7" y="85.7">3D</text>
<text x="101.3" y="84.7">RC7</text>
<text x="101.3" y="86.7">RD0</text>
<text x="101.3" y="88.7">RD1</text>
<text x="117.5" y="84.4">RB5</text>
<text x="117.6" y="86.5">RF7</text>
<text x="117.6" y="88.5">RF6</text>
<text x="139.4" y="87.2">+5V</text>
<text x="166.3" y="87.2">10k</text>
<text x="166.8" y="84.7">R3</text>
<text x="179.1" y="84.7">10k</text>
<text x="214.9" y="87.2">GNDREF</text>
<text x="232.7" y="85.2">R9</text>
<text x="232.7" y="87.7">10k</text>
<text x="250.5" y="87.7">R8</text>
<text x="258.9" y="84.4">SW_DPST</text>
<text x="33.2" y="94.8">MLS_Connector</text>
<text x="39.7" y="90.8">1D</text>
<text x="87.2" y="94.8">GNDREF</text>
<text x="101.3" y="90.8">RD2</text>
<text x="101.3" y="92.8">RD3</text>
<text x="101.3" y="94.8">GND</text>
<text x="117.3" y="94.6">GND</text>
<text x="117.6" y="90.5">RF5</text>
<text x="117.6" y="92.6">RF4</text>
<text x="128.3" y="94.6">GNDREF</text>
<text x="176.3" y="90.5">GNDREF</text>
<text x="250.5" y="90.3">10k</text>
<text x="272.3" y="92.8">+5V</text>
<text x="34.4" y="97.4">Connector</text>
<text x="38.3" y="101.4">GND</text>
<text x="45.1" y="97.4">1</text>
<text x="49.5" y="101.4">GNDREF</text>
<text x="101.3" y="96.9">RF0</text>
<text x="101.3" y="98.9">RF1</text>
<text x="101.3" y="100.9">RF2</text>
<text x="117.5" y="100.7">RC1</text>
<text x="117.6" y="96.6">RE1</text>
<text x="117.6" y="98.7">RE0</text>
<text x="156.2" y="101.7">SW3</text>
<text x="227.3" y="100.9">SW5</text>
<text x="249.2" y="98.9">SW_DPST</text>
<text x="251.5" y="96.4">SW6</text>
<text x="39.9" y="106.5">6A</text>
<text x="39.9" y="104">7A</text>
<text x="101.3" y="103">RF3</text>
<text x="117.5" y="102.7">RC0</text>
<text x="154" y="104.2">SW_DPST</text>
<text x="188.7" y="105.8">SW4</text>
<text x="225.1" y="103.5">SW_DPST</text>
<text x="39.7" y="111.6">4D</text>
<text x="39.7" y="109.1">5D</text>
<text x="144.8" y="108.1">+5V</text>
<text x="166.8" y="113.1">10k</text>
<text x="167.5" y="111.1">R4</text>
<text x="174.3" y="108.1">GNDREF</text>
<text x="177.8" y="112.1">+5V</text>
<text x="186.5" y="108.3">SW_DPST</text>
<text x="237.8" y="112.6">+5V</text>
<text x="250.7" y="112.6">R7</text>
<text x="262.1" y="108.1">+5V</text>
<text x="39.7" y="119.2">1D</text>
<text x="39.7" y="116.7">2D</text>
<text x="39.7" y="114.1">3D</text>
<text x="198.8" y="117.2">10k</text>
<text x="199.7" y="114.9">R5</text>
<text x="204.7" y="115.2">GNDREF</text>
<text x="225.8" y="116.4">R6</text>
<text x="225.8" y="119">10k</text>
<text x="250.7" y="115.2">10k</text>
<text x="220.5" y="125.1">GNDREF</text>
<text x="244.6" y="120.2">GNDREF</text>
</g>
<g font-size="1.8" fill="#a90000">
<text x="28.5" y="43.7">1</text>
<text x="28.5" y="46.2">3</text>
<text x="57.9" y="43.4" transform="rotate(-90 57.9 43.4)">1</text>
<text x="60.5" y="43.4" transform="rotate(-90 60.5 43.4)">2</text>
<text x="63" y="43.4" transform="rotate(-90 63 43.4)">3</text>
<text x="98.9" y="47">1</text>
<text x="121.9" y="46.7">56</text>
<text x="28.5" y="48.8">2</text>
<text x="98.9" y="49">2</text>
<text x="98.9" y="51.1">3</text>
<text x="98.9" y="53.1">4</text>
<text x="121.9" y="48.8">55</text>
<text x="121.9" y="50.8">54</text>
<text x="121.9" y="52.8">53</text>
<text x="98.9" y="55.1">5</text>
<text x="98.9" y="57.2">6</text>
<text x="98.9" y="59.2">7</text>
<text x="121.9" y="54.9">52</text>
<text x="121.9" y="56.9">51</text>
<text x="121.9" y="58.9">50</text>
<text x="185.4" y="59.1" transform="rotate(-90 185.4 59.1)">9</text>
<text x="188" y="59.1" transform="rotate(-90 188 59.1)">7</text>
<text x="98.3" y="65.3">10</text>
<text x="98.9" y="61.2">8</text>
<text x="98.9" y="63.2">9</text>
<text x="121.9" y="61">49</text>
<text x="121.9" y="63">48</text>
<text x="121.9" y="65">47</text>
<text x="43.5" y="71.9">8</text>
<text x="98.3" y="67.3">11</text>
<text x="98.3" y="69.3">12</text>
<text x="98.3" y="71.4">13</text>
<text x="121.9" y="67.1">46</text>
<text x="121.9" y="69.1">45</text>
<text x="121.9" y="71.1">44</text>
<text x="179.3" y="68.3">16</text>
<text x="223.1" y="68.3">8</text>
<text x="241.4" y="71.4">2</text>
<text x="249" y="71.4">1</text>
<text x="43.5" y="77">6</text>
<text x="43.5" y="74.4">7</text>
<text x="98.3" y="73.4">14</text>
<text x="98.3" y="75.4">15</text>
<text x="98.3" y="77.5">16</text>
<text x="121.9" y="73.2">43</text>
<text x="121.9" y="75.2">42</text>
<text x="121.9" y="77.2">41</text>
<text x="159.8" y="75.9">3</text>
<text x="167.4" y="75.9">4</text>
<text x="241.4" y="76.5">4</text>
<text x="249" y="76.5">3</text>
<text x="43.5" y="82">4</text>
<text x="43.5" y="79.5">5</text>
<text x="98.3" y="79.5">17</text>
<text x="98.3" y="81.5">18</text>
<text x="98.3" y="83.6">19</text>
<text x="121.9" y="79.2">40</text>
<text x="121.9" y="81.3">39</text>
<text x="121.9" y="83.3">38</text>
<text x="159.8" y="81">1</text>
<text x="167.4" y="81">2</text>
<text x="185.4" y="80.1" transform="rotate(-90 185.4 80.1)">10</text>
<text x="188" y="80.1" transform="rotate(-90 188 80.1)">11</text>
<text x="190.5" y="80.1" transform="rotate(-90 190.5 80.1)">12</text>
<text x="193" y="80.1" transform="rotate(-90 193 80.1)">13</text>
<text x="195.6" y="80.1" transform="rotate(-90 195.6 80.1)">14</text>
<text x="198.1" y="79.4" transform="rotate(-90 198.1 79.4)">3</text>
<text x="200.7" y="79.4" transform="rotate(-90 200.7 79.4)">4</text>
<text x="203.2" y="79.4" transform="rotate(-90 203.2 79.4)">5</text>
<text x="205.7" y="79.4" transform="rotate(-90 205.7 79.4)">6</text>
<text x="210.8" y="79.4" transform="rotate(-90 210.8 79.4)">1</text>
<text x="215.9" y="79.4" transform="rotate(-90 215.9 79.4)">2</text>
<text x="218.4" y="80.1" transform="rotate(-90 218.4 80.1)">15</text>
<text x="43.5" y="89.7">1</text>
<text x="43.5" y="87.1">2</text>
<text x="43.5" y="84.6">3</text>
<text x="98.3" y="85.6">20</text>
<text x="98.3" y="87.6">21</text>
<text x="98.3" y="89.7">22</text>
<text x="121.9" y="85.3">37</text>
<text x="121.9" y="87.4">36</text>
<text x="121.9" y="89.4">35</text>
<text x="147.9" y="86.1">3</text>
<text x="155.5" y="86.1">4</text>
<text x="258.6" y="86.6">2</text>
<text x="266.2" y="86.6">1</text>
<text x="98.3" y="91.7">23</text>
<text x="98.3" y="93.7">24</text>
<text x="98.3" y="95.8">25</text>
<text x="121.9" y="91.4">34</text>
<text x="121.9" y="93.5">33</text>
<text x="121.9" y="95.5">32</text>
<text x="147.9" y="91.2">1</text>
<text x="155.5" y="91.2">2</text>
<text x="258.6" y="91.7">4</text>
<text x="266.2" y="91.7">3</text>
<text x="43.5" y="100.3">8</text>
<text x="98.3" y="97.8">26</text>
<text x="98.3" y="99.8">27</text>
<text x="98.3" y="101.9">28</text>
<text x="121.9" y="97.5">31</text>
<text x="121.9" y="99.6">30</text>
<text x="121.9" y="101.6">29</text>
<text x="249" y="101.9">2</text>
<text x="256.6" y="101.9">1</text>
<text x="43.5" y="108">5</text>
<text x="43.5" y="105.4">6</text>
<text x="43.5" y="102.9">7</text>
<text x="153.7" y="106.9">3</text>
<text x="161.3" y="106.9">4</text>
<text x="224.8" y="106.4">2</text>
<text x="232.5" y="106.4">1</text>
<text x="249" y="106.9">4</text>
<text x="256.6" y="106.9">3</text>
<text x="43.5" y="113">3</text>
<text x="43.5" y="110.5">4</text>
<text x="153.7" y="112">1</text>
<text x="161.3" y="112">2</text>
<text x="186.2" y="111">3</text>
<text x="193.9" y="111">4</text>
<text x="224.8" y="111.5">4</text>
<text x="232.5" y="111.5">3</text>
<text x="43.5" y="118.1">1</text>
<text x="43.5" y="115.6">2</text>
<text x="186.2" y="116.1">1</text>
<text x="193.9" y="116.1">2</text>
</g>
</svg>
